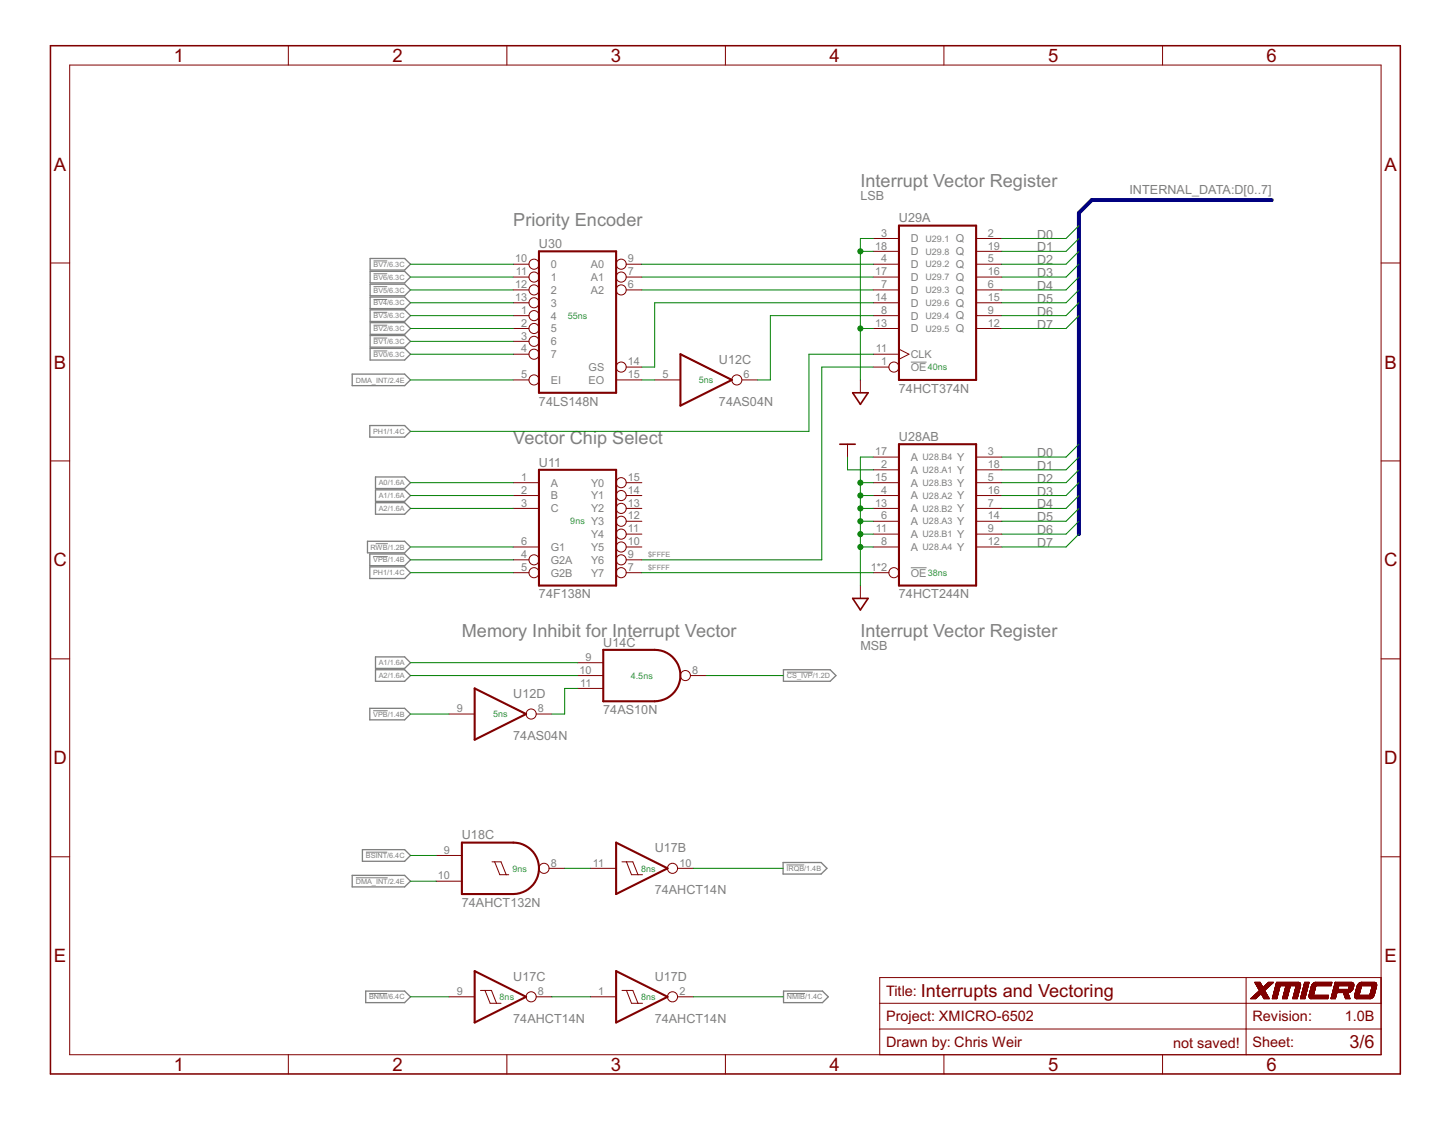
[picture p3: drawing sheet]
<svg xmlns="http://www.w3.org/2000/svg" width="279mm" height="216mm" viewBox="0 0 279 216" stroke-linecap="round" stroke-linejoin="round" font-family="sans-serif">
<g fill="none" stroke="#808080" stroke-width=".19">
<path d="M71.9 57.7h2.7M71.9 55.2h2.7M71.9 52.7h2.7M71.9 50.2h2.7M71.9 67.6h2.7M71.9 65.1h2.7M71.9 62.6h2.7M71.9 60.2h2.7M175.4 69.7h3M71.9 107.2h2.8M72.3 104.7h2.4M175.4 109.3h3"/>
<path d="M71.9 136.9h2.8M151.5 129.5h5M68.5 169.1h6.2M70.5 164.1h4.1M151.4 166.6h3.5M71.1 191.3h3.5M151.5 191.3h3.5"/>
</g>
<g fill="none" stroke="#808080" stroke-width=".25">
<path d="M71.3 49.8h6.6l1.1 1.1-1.1 1.1h-6.6zM71.3 52.3h6.6l1.1 1.1-1.1 1.1h-6.6zM71.3 54.7h6.6l1.1 1.1-1.1 1.2h-6.6zM71.3 57.2h6.6l1.1 1.1-1.1 1.1h-6.6zM71.3 59.7h6.6l1.1 1.1-1.1 1.1h-6.6zM67.8 72.1h10.1l1.1 1.1-1.1 1.1h-10.1zM71.3 67.1h6.6l1.1 1.1-1.1 1.1h-6.6zM71.3 62.1h6.6l1.1 1.2-1.1 1.1h-6.6zM71.3 64.6h6.6l1.1 1.1-1.1 1.2h-6.6zM71.2 82h6.7l1.1 1.1-1.1 1.1h-6.7zM72.3 96.8h5.6l1.1 1.1-1.1 1.1h-5.6zM72.3 91.9h5.6l1.1 1.1-1.1 1.1h-5.6z"/>
<path d="M72.3 94.3h5.6l1.1 1.1-1.1 1.2h-5.6zM70.8 104.2h7.1l1.1 1.1-1.1 1.2h-7.1zM71.2 106.7h6.7l1.1 1.1-1.1 1.1h-6.7zM71.2 109.2h6.7l1.1 1.1-1.1 1.1h-6.7zM71.2 136.4h6.7l1.1 1.1-1.1 1.1h-6.7zM72.3 126.5h5.6l1.1 1.1-1.1 1.1h-5.6zM72.3 129h5.6l1.1 1.1-1.1 1.1h-5.6zM150.9 129h9l1.1 1.1-1.1 1.1h-9zM67.8 168.6h10.1l1.1 1.1-1.1 1.1h-10.1zM69.8 163.6h8.1l1.1 1.2-1.1 1.1h-8.1zM150.8 166.1h7.3l1.1 1.1-1.1 1.1h-7.3zM70.4 190.9h7.5l1.1 1.1-1.1 1.1h-7.5z"/>
<path d="M150.9 190.9h7.5l1.1 1.1-1.1 1.1h-7.5z"/>
</g>
<g fill="none" stroke="#800000" stroke-width=".19">
<path d="M13.4 12.5h252.5v190.6h-252.5zM55.5 8.8v3.7M97.6 8.8v3.7M139.7 8.8v3.7M181.8 8.8v3.7M223.9 8.8v3.7M9.7 50.7h3.7M98.8 55.8h3.1M98.8 53.4h3.1M98.8 50.9h3.1M98.8 58.3h3.1M120.6 55.8h3"/>
<path d="M120.6 53.4h3M120.6 50.9h3M168.1 55.8h5M168.1 53.4h5M168.1 50.9h5M168.1 58.3h5M168.1 45.9h5M168.1 48.4h5M188 55.8h4.9M188 53.4h4.9M188 50.9h4.9M188 58.3h4.9"/>
<path d="M188 45.9h4.9M188 48.4h4.9M265.9 50.7h3.7M98.8 60.8h3.1M98.8 63.3h3.1M98.8 65.7h3.1M98.8 68.2h3.1M98.8 73.2h3.1M118.6 73.2h5M120.6 70.7h3M126.1 73.2h4.9M142.9 73.2h3"/>
<path d="M165.7 73.2v2.4M168.1 60.8h5M168.1 63.3h5M168.1 68.2h5M168.1 70.7h3.1M173.1 67.2l1.9 1-1.9 1M188 60.8h4.9M188 63.3h4.9M9.7 88.8h3.7M98.8 93h5M98.8 95.4h5M98.8 97.9h5"/>
<path d="M120.6 93h3M120.6 95.4h3M120.6 97.9h3M163.2 85.6v2.4M168.1 93h5M168.1 95.4h5M168.1 97.9h5M168.1 90.5h5M168.1 88h5M188 93h4.9M188 95.4h4.9M188 97.9h4.9"/>
<path d="M188 90.5h4.9M188 88h4.9M265.9 88.8h3.7M98.8 107.8h3.1M98.8 110.3h3.1M98.8 105.3h5M120.6 107.8h3M120.6 110.3h3M120.6 105.3h3M120.6 102.9h3M120.6 100.4h3M165.7 112.8v2.5"/>
<path d="M168.1 110.3h3.1M168.1 105.3h5M168.1 102.9h5M168.1 100.4h5M188 105.3h4.9M188 102.9h4.9M188 100.4h4.9M9.7 126.9h3.7M86.5 137.5h4.9M103.3 137.5h3M111.2 127.6h5M111.2 130.1h5"/>
<path d="M111.2 132.6h5M132.9 130.1h3.1M265.9 126.9h3.7M9.7 165h3.7M84 164.8h4.9M84 169.7h4.9M94.7 166h1.8l1 2.5M95.2 166l1 2.5h1.8M105.7 167.2h3M113.7 167.2h4.9M119.8 166h2.1l1 2.5M120.6 166l1 2.5h2.1"/>
<path d="M130.5 167.2h3M265.9 165h3.7M86.5 192h4.9M92.5 190.8h2.1l1 2.4M93.4 190.8l1 2.4h2.1M103.3 192h3M113.7 192h4.9M119.8 190.8h2.1l1 2.4M120.6 190.8l1 2.4h2.1M130.5 192h3M169.4 193.2h96.5M169.4 198.2h96.5"/>
<path d="M239.9 188.3v14.8M241.6 189.2h1.1M241.7 189.3h1M241.7 189.4h1M241.7 189.4h1.1M241.8 189.5h1M241.8 192.3h-.9M241.8 189.6h1M241.9 189.6h1M241.9 192.3h-1M241.9 189.7h1M241.9 192.2h-1"/>
<path d="M241.9 191.3h1.9M241.9 189.8h1.1M242 189.8h1M242 192.2h-1M242 191.3h1.8M242 189.9h1M242 192.1h-.9M242 189.9l1.1 .1M242.1 191.2h1.7M242.1 192.1h-1M242.1 190h1M242.1 191.2h1.6"/>
<path d="M242.1 190l1 .1M242.1 192h-.9M242.1 190.1h1M242.1 191.1h1.6M242.2 190.1h2M242.2 192h-1M242.2 190.2h1.9M242.2 191.9h-.9M242.2 191.1h1.5M242.2 190.3h1.8M242.3 191h1.3M242.3 191.9h-1"/>
<path d="M242.4 191.8l-1 .1M242.4 190.9h1.2M242.4 191.8h-1M242.4 191.7h-.9M242.5 191.7h-1M242.5 190.8h1M242.5 190.8l-1.7 1.6 1-.1M242.5 190.8l-.9-1.6h1l.6 1 1-1h1l-1.7 1.6 .9 1.5h-1l-.6-1-1 1.1M242.5 191.6l-.9 .1M242.6 191.6h-1M242.7 191.5l-1 .1M242.7 191.5h-1"/>
<path d="M242.8 191.4l-1 .1M242.8 191.4h-.9M242.9 191.4h1M242.9 191.4l1 .1M242.9 191.5h1M243 191.5h.9M243 191.6h1M243 191.7h1.1M243.1 191.7h1M243.1 191.8h1M243.1 191.8l1 .1M243.1 191.9h1.1"/>
<path d="M243.2 191.9h1M243.2 192h1M243.2 192.1h1.1M243.3 192.1h1M243.3 192.2h1M243.4 192.3h1M243.5 190.8h-1M243.6 190.7h-1.1M243.6 190.6h-1.2M243.7 190.6h-1.3M243.8 190.5h-1.4M243.8 191.3l-1.9 .1"/>
<path d="M243.9 190.4h-1.6M244 190.3l-1.7 .1M244.1 190.2h-1.9M244.2 190.1h-1M244.3 190l-1 .1M244.3 190h-.9M244.4 189.9l-1 .1M244.5 189.9h-1M244.5 189.8l-1 .1M244.6 189.8h-1M244.7 189.7h-1M244.8 189.6h-1"/>
<path d="M244.9 189.5h-1M245 189.4h-1M245 192.3h.9M245 192.2h.9M245 192.1h.9M245.1 192.1h.8M245.1 192h.8M245.1 192h.9M245.1 189.3h-1M245.1 191.9h.9M245.1 191.8h.9M245.1 189.3h-.9"/>
<path d="M245.2 191.7h.8M245.2 191.6h.8M245.2 189.2l-1 .1M245.2 191.5h.9M245.2 191.4h.9M245.3 191.3h.8M245.3 191.2h.8M245.3 191.2h.9M245.3 191.1h.9M245.3 191h.9M245.4 190.9h.8M245.4 190.8h.9"/>
<path d="M245.4 190.7h.9M245.4 190.6h.9M245.5 190.5h.8M245.5 190.4h.9M245.5 190.3h.9M245.5 190.2h.9M245.6 190.2h.8M245.6 190.1h.8M245.6 190h.9M245.6 189.9h.9M245.6 189.8h4.8M245.7 189.8h4.7"/>
<path d="M245.7 189.7h4.7M245.7 189.6h4.7M245.7 189.5h4.7M245.7 189.4h4.7M245.8 189.3h4.5M245.8 189.2l4.4 .1M245.9 192.2h-.9M246 191.9h-.9M246 191.8l-.9 .1M246.1 191.6h-.9M246.1 191.5h-.9M246.1 191.4l-.9 .1"/>
<path d="M246.1 191.3l-.9 .1M246.2 191.1h-.9M246.2 191h-.9M246.3 190.9h-.9M246.3 190.8h-.9M246.3 190.5h-.9M246.4 190.4l-.9 .1M246.5 190l-.9 .1M246.5 189.9l-.9 .1M247 192.3h.8M247 192.2h.9M247 192.1h.9"/>
<path d="M247 192h.9M247.1 192h.8M247.1 191.9h.8M247.1 191.8h.9M247.1 191.7h.9M247.1 191.6h.9M247.2 191.6h.8M247.2 191.5h.9M247.2 191.4h.9M247.2 191.3h.9M247.2 191.2h.9M247.3 191.2h.8"/>
<path d="M247.3 191.1h.9M247.3 190.9h.9M247.4 190.8h.8M247.4 190.7h.8M247.4 190.7h.9M247.4 190.6h.9M247.4 190.5h.9M247.5 190.4h.8M247.5 190.3h.9M247.5 190.2h.9M247.5 190.1h.9M247.6 190h.8"/>
<path d="M247.6 189.9l-.6 2.5h.8l.7-2.5M247.6 189.9h.9M247.9 192.2h-.9M247.9 191.9h-.8M248 191.8l-.9 .1M248.1 191.4l-.9 .1M248.1 191.3l-.9 .1M248.2 191.1h-.9M248.2 191h-.9M248.2 190.9l-.9 .1M248.2 190.9h-.8M248.2 190.8h-.8"/>
<path d="M248.3 190.5h-.9M248.3 190.4l-.8 .1M248.3 190.4h-.8M248.4 190.3h-.9M248.4 190l-.8 .1M248.5 189.9l-.9 .1M248.9 192.3h.9M249 192.2h.8M249 192.1h.9M249 192h.9M249 191.9h.9M249.1 191.8h.8"/>
<path d="M249.1 191.7h.9M249.1 191.6h.9M249.2 191.5h.8M249.2 191.3h.8M249.2 191.3h.9M249.2 191.2h.9M249.3 191.1h.8M249.3 191h.8M249.3 190.9h.9M249.4 190.7h.8M249.4 190.6h.8M249.4 190.5h.9"/>
<path d="M249.4 190.4h.9M249.5 190.3h.8M249.5 190.1h.9M249.5 190h.9M249.6 190h.8M249.6 189.9h.8M249.6 189.9l-.7 2.5h.9l.6-2.4M249.8 192.3h-.9M249.8 192.2h-.8M249.9 192h-.9M249.9 191.8h-.8M250 191.7h-.9"/>
<path d="M250 191.6l-.9 .1M250 191.4h-.8M250.1 189.2l.1 .1M250.1 191.2l-.9 .1M250.1 191.2h-.9M250.1 189.2h-4.3l-.8 3.2h.9l.6-2.5M250.2 190.9h-.9M250.2 190.8h-.9M250.2 190.7h-.8M250.2 189.3h.1M250.3 190.6h-.9M250.3 190.4h-.9"/>
<path d="M250.3 190.3l-.9 .1M250.3 189.3l.1 .1M250.3 190.2l-.8 .1M250.4 190.2h-.9M250.4 190.1h-.9M250.4 189.4v.1M250.4 192.3h.9M250.4 189.9h-.8M250.4 189.8l-4.8 .1M250.4 189.5v.1M250.4 192.2h.9M250.4 189.6v.2"/>
<path d="M250.4 189.8v.2M250.5 192.1h.8M250.5 192h.9M250.5 191.9h.9M250.5 191.8h.9M250.6 191.7h.8M250.6 191.6h.9M250.6 191.5h.9M250.7 191.4h.8M250.7 191.2h.8M250.7 191.2h.9M250.7 191.1h.9"/>
<path d="M250.7 191h.9M250.8 190.9h.8M250.8 190.9h.9M250.8 190.8h.9M250.8 190.7h.9M250.9 190.5h.8M250.9 190.5h.9M250.9 190.4h.9M250.9 190.3h.9M251 190.2h.8M251 190.1h.8M251 190h.9"/>
<path d="M251.1 189.8h.8M251.1 189.7h.8M251.1 189.6h.9M251.1 189.5h.9M251.2 189.4h.8M251.2 189.3h.9M251.2 189.2h.9M251.2 189.2h.9l-.8 3.1h-.9zM251.3 192.1h-.8M251.4 192h-.9M251.4 191.9h-.9M251.5 191.6h-.9"/>
<path d="M251.5 191.5l-.9 .1M251.5 191.5h-.9M251.5 191.3h-.8M251.6 191.1h-.9M251.6 190.9l-.8 .1M251.7 190.7h-.9M251.7 190.6h-.9M251.7 190.6h-.8M251.8 190.5h-.9M251.8 190.2h-.8M251.8 190.1l-.8 .1M251.9 190.1h-.9"/>
<path d="M251.9 190h-.9M251.9 189.9h-.9M252 189.7h-.9M252 189.6h-.9M252.1 191.9h3.7M252.1 191.8h3.7M252.1 191.9v.3M252.1 191.8v.1M252.1 192h3.7M252.1 191.7h3.7l-.1 .6h-3.4M252.1 192h3.6M252.1 191.7h3.7"/>
<path d="M252.1 191.6h.8M252.1 191.7v.1M252.1 192.1h3.6M252.1 191.5h.9M252.1 191.5v.2M252.1 191.4h.9M252.1 192.2h3.6M252.1 191.3h.9M252.1 192.2l.1 .1M252.2 191.3h.8M252.2 192.2h3.5M252.2 191.2h.8"/>
<path d="M252.2 191.1h.9M252.2 192.3h.1M252.2 192.3h3.5M252.2 191h.9M252.2 190.9h.9M252.3 192.3h3.4M252.3 190.9h.8M252.3 190.8h.9M252.3 190.7h.9M252.3 190.6h.9M252.3 192.3l.1 .1M252.3 190.5h.9"/>
<path d="M252.4 190.5h.8M252.4 190.4h.9M252.4 190.3h.9M252.4 190.2h.9M252.5 190.1h.8M252.5 190h.8M252.5 190h.9M252.5 189.9h.9M252.5 190l-.4 1.5M252.5 189.8v.2M252.6 189.8h3.7M252.6 189.7h3.7"/>
<path d="M252.6 189.7l-.1 .1M252.7 189.6h3.7M252.7 189.5h3.7M252.7 189.5l-.1 .2M252.8 189.4h3.6M252.9 189.3h3.5M253 191.6h-.9M253 191.5h-.9M253 189.3h3.5M253 191.2l-.8 .1M253.1 191.2h-.9M253.1 189.3h3.4"/>
<path d="M253.2 190.8h-.9M253.2 189.2h3.3l-.2 .7h-3.8M253.2 190.7h-.9M253.2 190.6h-.9M253.2 189.2l-.5 .3M253.3 190.4h-.9M253.3 190.3l-.9 .1M253.3 190.2l-.9 .1M253.3 190.1h-.8M253.4 189.9l-.5 1.8M255.8 191.9h-3.7M255.8 191.8l-3.7 .1"/>
<path d="M256.3 192.3h.9M256.3 192.1h.9M256.3 192h.9M256.4 189.7h-3.8M256.4 191.9h.8M256.4 191.9h.9M256.4 189.5h-3.6M256.4 191.8h.9M256.4 189.4h-3.5M256.5 191.7h.8M256.5 191.6h.8M256.5 191.5h.9"/>
<path d="M256.5 191.4h.9M256.5 191.3h.9M256.6 191.2h.8M256.7 190.7h3.7M256.8 190.5h3.7M256.8 190.5h.8M256.8 190.4h.8M256.8 190.4h.9M256.8 190.3h.9M256.8 190.2h.9M256.9 190.1h.8M256.9 190h.8"/>
<path d="M256.9 189.9h.9M256.9 189.8h3.8M257 189.7h3.7M257 189.6h3.7M257 189.5h3.7M257 189.5h3.6M257 189.4h3.6M257.1 189.3h3.4M257.1 189.2h3.2M257.1 189.2l3.3 .1M257.1 189.2l-.8 3.1h.8l.4-1.1M257.1 189.2l.7 .7-.2 .6"/>
<path d="M257.2 192.3h-.9M257.2 192.2h-.9M257.2 192.1h-.9M257.2 192h-.8M257.3 191.8h-.9M257.3 191.7h-.9M257.3 191.6l-.8 .1M257.3 191.6h-.8M257.4 191.5h-.9M257.4 191.2l-.8 .1M257.7 190.2l-.9 .1M257.7 190.1l-.8 .1"/>
<path d="M257.7 190l-.8 .1M257.8 189.9h-.9M258.7 191.2h.9M258.7 191.2h.8M258.7 191.3h.9M258.7 191.3l.9 .1M258.8 191.4h.8M258.8 191.5h.9M258.8 191.6h.9M258.8 191.6l.9 .1M258.9 191.7h.8M258.9 191.8h.9"/>
<path d="M258.9 191.9h.9M259 192h.8M259 191.9h.8M259 192.1h.9M259 192.2h.9M259.1 192.3h.8M259.1 192.2h.8M259.7 190.4h.9M259.7 191.2h-3.1M259.7 190.3h.9M259.8 190.2h.8M259.8 190.1h.8"/>
<path d="M259.8 189.9h.9M259.8 189.9l-.1 .6M259.9 191.1l-.4 .1 .5 1.2-.9-.1-.4-1.1M259.9 191.1h-3.3M260 191.1h-3.4M260.1 191h-3.5M260.2 190.9l-3.6 .1M260.2 190.9l-.3 .2M260.2 190.9h-3.6M260.2 190.9h-3.5M260.3 190.8h-3.6M260.3 189.2l.2 .1"/>
<path d="M260.3 190.8l-.1 .1M260.4 190.7h-3.7M260.4 190.6h-3.7M260.5 189.3l.1 .2M260.5 190.6h-3.8M260.5 190.5l-.2 .3M260.5 190.5h-.8M260.5 190.4l-.8 .1M260.5 190.5h.1M260.6 190.4h-.9M260.6 190.4l-.1 .1M260.6 190.2l-.9 .1"/>
<path d="M260.6 189.5h.1M260.7 190h-.9M260.7 189.9l-.1 .5M260.7 189.9h-.9M260.7 189.8l-3.8 .1M260.7 189.8h-3.8M260.7 189.5v.3M260.7 189.8v.1M260.9 191.8h3.7M260.9 191.7h3.7M260.9 191.6h.8M260.9 191.7v.3"/>
<path d="M260.9 192v.1M260.9 192.1h3.5M260.9 191.5h.8M260.9 191.6v.1M260.9 192.1v.1M260.9 191.4h.9M260.9 192.2h.1M261 192.2h3.2M261 191.2h.8M261 192.2v.1M261 191.1h.9M261 192.3h3.1"/>
<path d="M261 192.3h.1M261 191h.9M261 190.9h.9M261.1 190.8h.8M261.1 192.3l.1 .1M261.1 190.7h.9M261.1 190.6h.9M261.2 192.3h2.7M261.2 190.5h.8M261.2 190.4h.8M261.2 190.3h.9M261.2 190.2h.9"/>
<path d="M261.3 190.1h.8M261.3 190h.8M261.3 190l-.4 1.6M261.3 189.9h.8M261.3 189.9h.9M261.4 189.8h3.7M261.4 189.8l-.1 .2M261.5 189.6h3.6M261.5 189.6l-.1 .2M261.6 189.5l-.1 .1M261.6 189.4h3.4M261.7 189.4h3.3"/>
<path d="M261.7 189.3h3.3M261.7 191.5l-.8 .1M261.7 189.3l-.1 .2M261.8 191.4l-.9 .1M261.8 189.3h3.1M261.8 191.3h-.9M261.8 191.2h-.8M261.9 189.3h3M261.9 189.3h-.2M261.9 191.1h-.9M261.9 191h-.9M261.9 190.8h-.8"/>
<path d="M262 189.2h2.8M262 189.2l-.1 .1M262 190.6h-.9M262 190.5h-.8M262 190.4h-.8M262.1 190.3l-.9 .1M262.1 190.2l-.9 .1M262.1 190.1h-.8M262.1 189.2h-.1M262.2 189.2v.7l-.5 1.8M263.8 191.6h.8M263.8 191.5h.8"/>
<path d="M263.8 191.5h.9M263.8 191.4h.9M263.8 191.3h.9M263.9 191.3h.8M263.9 191.2h.9M263.9 191.1h.9M263.9 191h.9M264 190.9h.8M264 190.8h.9M264 190.8h.8M264 190.7h.9M264 190.6h.9"/>
<path d="M264.1 190.5h.8M264.1 192.3l-.2 .1M264.1 190.4h.9M264.1 190.3h.9M264.2 190.2h.8M264.2 190.1h.8M264.2 190h.8M264.2 190h.9M264.2 189.9h.9M264.2 189.9l-.4 1.8M264.3 192.2h-3.4M264.3 192.2l-.2 .1"/>
<path d="M264.3 192.1h-3.4M264.4 192h-3.5M264.5 192h-3.6M264.5 191.9h-3.6M264.5 191.8l-3.6 .1M264.6 191.7l-.3 .5M264.6 191.6l-.8 .1M264.6 191.6v.1M264.7 191.4l-.9 .1M264.7 189.2h.2M264.7 191.3h-.9M264.8 191.2h-.9"/>
<path d="M264.8 191.1h-.9M264.8 190.9l-.9 .1M264.9 189.2v.1M264.9 190.7h-.9M264.9 190.6h-.9M264.9 189.3l.1 .1M265 190.2h-.9M265 189.4h.1M265 190.1l-.8 .1M265 190.1h-.8M265 189.5h-3.4M265 189.4l.1 .3"/>
<path d="M265.1 189.5h-3.6M265.1 189.9l-.5 1.7M265.1 189.8l-3.8 .1M265.1 189.7h-3.7M265.1 189.8v.1M265.1 189.7v.1M265.9 188.3h-96.5v14.8M55.5 203.1v3.7M97.6 203.1v3.7M139.7 203.1v3.7M181.8 203.1v3.7M223.9 203.1v3.7"/>
<circle cx="102.8" cy="55.8" r=".97"/>
<circle cx="102.8" cy="50.9" r=".97"/>
<circle cx="102.8" cy="53.4" r=".97"/>
<circle cx="102.8" cy="58.3" r=".97"/>
<circle cx="119.6" cy="55.8" r=".97"/>
<circle cx="119.6" cy="50.9" r=".97"/>
<circle cx="119.6" cy="53.4" r=".97"/>
<circle cx="102.8" cy="73.2" r=".97"/>
<circle cx="102.8" cy="68.2" r=".97"/>
<circle cx="102.8" cy="65.7" r=".97"/>
<circle cx="102.8" cy="60.8" r=".97"/>
<circle cx="102.8" cy="63.3" r=".97"/>
<circle cx="119.6" cy="70.7" r=".97"/>
<circle cx="141.9" cy="73.2" r=".97"/>
<circle cx="172.1" cy="70.7" r=".97"/>
<circle cx="119.6" cy="97.9" r=".97"/>
<circle cx="119.6" cy="95.4" r=".97"/>
<circle cx="119.6" cy="93" r=".97"/>
<circle cx="102.8" cy="107.8" r=".97"/>
<circle cx="102.8" cy="110.3" r=".97"/>
<circle cx="119.6" cy="110.3" r=".97"/>
<circle cx="119.6" cy="105.3" r=".97"/>
<circle cx="119.6" cy="107.8" r=".97"/>
<circle cx="119.6" cy="100.4" r=".97"/>
<circle cx="119.6" cy="102.9" r=".97"/>
<circle cx="172.1" cy="110.3" r=".97"/>
<circle cx="102.3" cy="137.5" r=".97"/>
<circle cx="132" cy="130.1" r=".97"/>
<circle cx="104.8" cy="167.2" r=".97"/>
<circle cx="129.5" cy="167.2" r=".97"/>
<circle cx="102.3" cy="192" r=".97"/>
<circle cx="129.5" cy="192" r=".97"/>
</g>
<path d="M164.2 75.6h3l-1.5 2.3zM161.7 85.6h3M164.2 115.3h3l-1.5 2.2z" fill="none" stroke="#800000" stroke-width=".32"/>
<path d="M103.8 48.4h14.8v27.2h-14.8zM173.1 43.5h14.9v29.7h-14.9zM131 68.2l9.9 5-9.9 4.9zM103.8 90.5h14.8v22.3h-14.8zM173.1 85.6h14.9v27.2h-14.9zM91.4 132.6l9.9 4.9-9.9 5zM116.2 125.2h9.9a5 5 0 0 1 4.9 4.9 5 5 0 0 1-4.9 5h-9.9zM88.9 162.3h9.9a5 5 0 0 1 5 4.9 5 5 0 0 1-5 5h-9.9zM118.6 162.3l9.9 4.9-9.9 5zM91.4 187l9.9 5-9.9 4.9zM118.6 187l9.9 5-9.9 4.9z" fill="none" stroke="#800000" stroke-width=".4"/>
<path d="M9.7 8.8h259.9v198h-259.9z" fill="none" stroke="#800000" stroke-width=".3"/>
<path d="M244.9 38.5h-34.7l-2.4 2.5v61.9" fill="none" stroke="#000080" stroke-width=".76"/>
<g fill="none" stroke="#008000" stroke-width=".19">
<path d="M79 58.3h19.8M79 55.8h19.8M79 53.4h19.8M79 50.9h19.8M123.6 55.8h44.5M123.6 53.4h44.5M123.6 50.9h44.5M165.7 48.4h2.4M168.1 58.3h-42v12.4h-2.5M168.1 45.9h-2.4v27.3M207.8 58.3l-2.5 2.5h-12.4M207.8 55.8l-2.5 2.5h-12.4"/>
<path d="M207.8 53.4l-2.5 2.4h-12.4M207.8 50.9l-2.5 2.5h-12.4M207.8 48.4l-2.5 2.5h-12.4M207.8 45.9l-2.5 2.5h-12.4M207.8 43.5l-2.5 2.4h-12.4M79 63.3h19.8M79 60.8h19.8M79 68.2h19.8M79 65.7h19.8M79 73.2h19.8M123.6 73.2h2.5M165.7 63.3h2.4"/>
<path d="M168.1 60.8h-19.8v12.4h-2.4M168.1 68.2h-12.3v14.9h-76.8M168.1 70.7h-9.9v37.1h-34.6M207.8 60.8l-2.5 2.5h-12.4M79 97.9h19.8M79 95.4h19.8M79 93h19.8M163.2 88v2.5h4.9M165.7 97.9h2.4M165.7 95.4h2.4M165.7 93h2.4M168.1 88h-2.4v24.8"/>
<path d="M207.8 97.9l-2.5 2.5h-12.4M207.8 95.4l-2.5 2.5h-12.4M207.8 93l-2.5 2.4h-12.4M207.8 90.5l-2.5 2.5h-12.4M207.8 88l-2.5 2.5h-12.4M207.8 85.6l-2.5 2.4h-12.4M79 105.3h19.8M79 110.3h19.8M79 107.8h19.8M123.6 110.3h44.5M165.7 105.3h2.4M165.7 102.9h2.4"/>
<path d="M165.7 100.4h2.4M207.8 102.9l-2.5 2.4h-12.4M207.8 100.4l-2.5 2.5h-12.4M79 130.1h32.2M79 127.6h32.2M79 137.5h7.5M111.2 132.6h-2.5v4.9h-2.4M136 130.1h14.8M79 164.8h5M79 169.7h5M108.7 167.2h5M133.5 167.2h17.3"/>
<path d="M79 192h7.5M106.3 192h7.4M133.5 192h17.3"/>
</g>
<g fill="#008000" stroke="#008000" stroke-width=".19">
<circle cx="165.7" cy="102.9" r=".49"/>
<circle cx="165.7" cy="100.4" r=".49"/>
<circle cx="165.7" cy="97.9" r=".49"/>
<circle cx="165.7" cy="93" r=".49"/>
<circle cx="165.7" cy="95.4" r=".49"/>
<circle cx="165.7" cy="105.3" r=".49"/>
<circle cx="165.7" cy="63.3" r=".49"/>
<circle cx="165.7" cy="48.4" r=".49"/>
</g>
<g font-size="4" fill="#800000">
<text x="33.5" y="11.9">1</text>
<text x="75.6" y="11.9">2</text>
<text x="117.6" y="11.9">3</text>
<text x="159.7" y="11.9">4</text>
<text x="201.8" y="11.9">5</text>
<text x="243.9" y="11.9">6</text>
<text x="10.4" y="32.9">A</text>
<text x="266.6" y="32.9">A</text>
<text x="10.4" y="71">B</text>
<text x="266.6" y="71">B</text>
<text x="10.3" y="109.1">C</text>
<text x="266.5" y="109.1">C</text>
<text x="10.3" y="147.2">D</text>
<text x="266.5" y="147.2">D</text>
<text x="10.4" y="185.3">E</text>
<text x="266.6" y="185.3">E</text>
<text x="33.5" y="206.3">1</text>
<text x="75.6" y="206.3">2</text>
<text x="117.6" y="206.3">3</text>
<text x="159.7" y="206.3">4</text>
<text x="201.8" y="206.3">5</text>
<text x="243.9" y="206.3">6</text>
</g>
<g font-size="3.9" fill="#808080">
<text x="165.7" y="36">Interrupt Vector Register</text>
<text x="98.8" y="43.5">Priority Encoder</text>
<text x="98.8" y="85.5">Vector Chip Select</text>
<text x="88.9" y="122.7">Memory Inhibit for Interrupt Vector</text>
<text x="165.7" y="122.7">Interrupt Vector Register</text>
</g>
<g font-size="3.9" fill="#800000">
<text x="177.3" y="192">Interrupts and Vectoring</text>
<text x="259.8" y="201.9">3/6</text>
</g>
<g font-size="3.1" fill="#800000">
<text x="170.6" y="191.7">Title:</text>
<text x="170.6" y="196.7">Project: XMICRO-6502</text>
<text x="241.2" y="196.7">Revision:</text>
<text x="259" y="196.7">1.0B</text>
<text x="170.6" y="201.6">Drawn by: Chris Weir</text>
<text x="225.9" y="201.9">not saved!</text>
<text x="241.2" y="201.6">Sheet:</text>
</g>
<g font-size="2.7" fill="#808080">
<text x="165.7" y="38.5">LSB</text>
<text x="217.5" y="37.3">INTERNAL_DATA:D[0..7]</text>
<text x="103.8" y="47.8">U30</text>
<text x="173.1" y="42.8">U29A</text>
<text x="199.7" y="45.9">D0</text>
<text x="199.7" y="53.4">D3</text>
<text x="199.7" y="50.9">D2</text>
<text x="199.7" y="48.4">D1</text>
<text x="199.7" y="58.3">D5</text>
<text x="199.7" y="55.8">D4</text>
<text x="199.7" y="63.3">D7</text>
<text x="199.7" y="60.8">D6</text>
<text x="138.4" y="70.1">U12C</text>
<text x="173.1" y="75.6">74HCT374N</text>
<text x="103.8" y="78.1">74LS148N</text>
<text x="138.4" y="78.1">74AS04N</text>
<text x="103.8" y="89.9">U11</text>
<text x="173.1" y="84.9">U28AB</text>
<text x="199.7" y="88">D0</text>
<text x="199.7" y="95.4">D3</text>
<text x="199.7" y="93">D2</text>
<text x="199.7" y="90.5">D1</text>
<text x="199.7" y="100.4">D5</text>
<text x="199.7" y="97.9">D4</text>
<text x="199.7" y="105.3">D7</text>
<text x="199.7" y="102.9">D6</text>
<text x="103.8" y="115.3">74F138N</text>
<text x="173.1" y="115.3">74HCT244N</text>
<text x="116.2" y="124.5">U14C</text>
<text x="165.7" y="125.2">MSB</text>
<text x="98.8" y="134.4">U12D</text>
<text x="116.2" y="137.5">74AS10N</text>
<text x="98.8" y="142.5">74AS04N</text>
<text x="88.9" y="161.7">U18C</text>
<text x="126.1" y="164.1">U17B</text>
<text x="126.1" y="172.2">74AHCT14N</text>
<text x="88.9" y="174.7">74AHCT132N</text>
<text x="98.8" y="188.9">U17C</text>
<text x="126.1" y="188.9">U17D</text>
<text x="98.8" y="196.9">74AHCT14N</text>
<text x="126.1" y="196.9">74AHCT14N</text>
</g>
<g font-size="2.3" fill="#808080">
<text x="169.7" y="45.6">3</text>
<text x="175.4" y="46.7">D</text>
<text x="184" y="46.7">Q</text>
<text x="190.2" y="45.6">2</text>
<text x="99.2" y="50.5">10</text>
<text x="99.3" y="53">11</text>
<text x="106.1" y="51.6">0</text>
<text x="113.8" y="51.6">A0</text>
<text x="120.9" y="53">7</text>
<text x="120.9" y="50.5">9</text>
<text x="168.5" y="48.1">18</text>
<text x="168.5" y="53">17</text>
<text x="169.7" y="50.5">4</text>
<text x="175.4" y="49.2">D</text>
<text x="175.4" y="51.6">D</text>
<text x="184" y="49.2">Q</text>
<text x="184" y="51.6">Q</text>
<text x="190.2" y="48.1">19</text>
<text x="190.2" y="50.5">5</text>
<text x="190.2" y="53">16</text>
<text x="99.2" y="55.5">12</text>
<text x="99.2" y="58">13</text>
<text x="106.1" y="54.1">1</text>
<text x="106.1" y="56.6">2</text>
<text x="106.1" y="59.1">3</text>
<text x="113.8" y="56.6">A2</text>
<text x="113.8" y="54.1">A1</text>
<text x="120.9" y="55.5">6</text>
<text x="168.5" y="58">14</text>
<text x="169.7" y="55.5">7</text>
<text x="175.4" y="54.1">D</text>
<text x="175.4" y="56.6">D</text>
<text x="175.4" y="59.1">D</text>
<text x="184" y="54.1">Q</text>
<text x="184" y="56.6">Q</text>
<text x="184" y="59.1">Q</text>
<text x="190.2" y="55.5">6</text>
<text x="190.2" y="58">15</text>
<text x="100.3" y="60.4">1</text>
<text x="100.3" y="62.9">2</text>
<text x="100.3" y="65.4">3</text>
<text x="106.1" y="61.5">4</text>
<text x="106.1" y="64">5</text>
<text x="168.5" y="62.9">13</text>
<text x="169.7" y="60.4">8</text>
<text x="175.4" y="61.5">D</text>
<text x="175.4" y="64">D</text>
<text x="184" y="61.5">Q</text>
<text x="184" y="64">Q</text>
<text x="190.2" y="60.4">9</text>
<text x="190.2" y="62.9">12</text>
<text x="100.3" y="67.9">4</text>
<text x="106.1" y="66.5">6</text>
<text x="106.1" y="69">7</text>
<text x="113.3" y="71.4">GS</text>
<text x="120.9" y="70.3">14</text>
<text x="168.6" y="67.9">11</text>
<text x="169.7" y="70.3">1</text>
<text x="175.4" y="71.4">OE</text>
<text x="175.4" y="69">CLK</text>
<text x="100.3" y="72.8">5</text>
<text x="106.1" y="73.9">EI</text>
<text x="113.3" y="73.9">EO</text>
<text x="120.9" y="72.8">15</text>
<text x="127.6" y="72.8">5</text>
<text x="143.2" y="72.8">6</text>
<text x="168.5" y="87.7">17</text>
<text x="175.4" y="88.8">A</text>
<text x="184.3" y="88.8">Y</text>
<text x="190.2" y="87.7">3</text>
<text x="100.3" y="92.6">1</text>
<text x="100.3" y="95.1">2</text>
<text x="106.1" y="93.7">A</text>
<text x="113.8" y="93.7">Y0</text>
<text x="120.9" y="95.1">14</text>
<text x="120.9" y="92.6">15</text>
<text x="168.5" y="92.6">15</text>
<text x="169.7" y="90.2">2</text>
<text x="169.7" y="95.1">4</text>
<text x="175.4" y="91.2">A</text>
<text x="175.4" y="93.7">A</text>
<text x="184.3" y="91.2">Y</text>
<text x="184.3" y="93.7">Y</text>
<text x="190.2" y="90.2">18</text>
<text x="190.2" y="95.1">16</text>
<text x="190.2" y="92.6">5</text>
<text x="100.3" y="97.6">3</text>
<text x="106.1" y="96.2">B</text>
<text x="106.1" y="98.7">C</text>
<text x="113.8" y="101.1">Y3</text>
<text x="113.8" y="98.7">Y2</text>
<text x="113.8" y="96.2">Y1</text>
<text x="120.9" y="100.1">12</text>
<text x="120.9" y="97.6">13</text>
<text x="168.5" y="97.6">13</text>
<text x="169.7" y="100.1">6</text>
<text x="175.4" y="96.2">A</text>
<text x="175.4" y="101.1">A</text>
<text x="175.4" y="98.7">A</text>
<text x="184.3" y="96.2">Y</text>
<text x="184.3" y="101.1">Y</text>
<text x="184.3" y="98.7">Y</text>
<text x="190.2" y="100.1">14</text>
<text x="190.2" y="97.6">7</text>
<text x="100.3" y="107.5">4</text>
<text x="100.3" y="105">6</text>
<text x="106.1" y="106.1">G1</text>
<text x="113.8" y="106.1">Y5</text>
<text x="113.8" y="103.6">Y4</text>
<text x="120.9" y="107.5">9</text>
<text x="120.9" y="105">10</text>
<text x="120.9" y="102.5">11</text>
<text x="168.6" y="102.5">11</text>
<text x="169.7" y="105">8</text>
<text x="175.4" y="106.1">A</text>
<text x="175.4" y="103.6">A</text>
<text x="184.3" y="106.1">Y</text>
<text x="184.3" y="103.6">Y</text>
<text x="190.2" y="105">12</text>
<text x="190.2" y="102.5">9</text>
<text x="100.3" y="110">5</text>
<text x="106.1" y="108.6">G2A</text>
<text x="106.1" y="111">G2B</text>
<text x="113.8" y="111">Y7</text>
<text x="113.8" y="108.6">Y6</text>
<text x="120.9" y="110">7</text>
<text x="167.7" y="110">1*2</text>
<text x="175.4" y="111">OE</text>
<text x="111.6" y="129.8">10</text>
<text x="112.7" y="127.3">9</text>
<text x="133.3" y="129.8">8</text>
<text x="88" y="137.2">9</text>
<text x="103.6" y="137.2">8</text>
<text x="111.7" y="132.2">11</text>
<text x="85.5" y="164.4">9</text>
<text x="106.1" y="166.9">8</text>
<text x="114.2" y="166.9">11</text>
<text x="130.8" y="166.9">10</text>
<text x="84.3" y="169.4">10</text>
<text x="88" y="191.6">9</text>
<text x="103.6" y="191.6">8</text>
<text x="115.2" y="191.6">1</text>
<text x="130.8" y="191.6">2</text>
</g>
<g font-size="1.9" fill="#808080">
<text x="178.2" y="46.6">U29.1</text>
<text x="178.2" y="49">U29.8</text>
<text x="178.2" y="51.5">U29.2</text>
<text x="178.2" y="54">U29.7</text>
<text x="178.2" y="56.5">U29.3</text>
<text x="178.2" y="58.9">U29.6</text>
<text x="178.2" y="61.4">U29.4</text>
<text x="178.2" y="63.9">U29.5</text>
<text x="177.6" y="88.6">U28.B4</text>
<text x="177.6" y="91.1">U28.A1</text>
<text x="177.6" y="93.6">U28.B3</text>
<text x="177.6" y="96.1">U28.A2</text>
<text x="177.6" y="101">U28.A3</text>
<text x="177.6" y="98.5">U28.B2</text>
<text x="177.6" y="106">U28.A4</text>
<text x="177.6" y="103.5">U28.B1</text>
</g>
<g font-size="1.9" fill="#008080">
<text x="109.3" y="61.4">55ns</text>
<text x="178.6" y="71.3">40ns</text>
<text x="134.6" y="73.8">5ns</text>
<text x="109.8" y="101">9ns</text>
<text x="178.6" y="110.9">38ns</text>
<text x="121.5" y="130.7">4.5ns</text>
<text x="95" y="138.1">5ns</text>
<text x="98.7" y="167.8">9ns</text>
<text x="123.4" y="167.8">8ns</text>
<text x="96.2" y="192.6">8ns</text>
<text x="123.4" y="192.6">8ns</text>
</g>
<g font-size="1.6" fill="#808080">
<text x="71.9" y="53.9">BV6/6.3C</text>
<text x="71.9" y="51.4">BV7/6.3C</text>
<text x="71.9" y="58.8">BV4/6.3C</text>
<text x="71.9" y="56.3">BV5/6.3C</text>
<text x="71.9" y="63.8">BV2/6.3C</text>
<text x="71.9" y="61.3">BV3/6.3C</text>
<text x="71.9" y="68.7">BV0/6.3C</text>
<text x="71.9" y="66.2">BV1/6.3C</text>
<text x="68.5" y="73.7">DMA_INT/2.4E</text>
<text x="71.8" y="83.6">PH1/1.4C</text>
<text x="72.9" y="95.9">A1/1.6A</text>
<text x="72.9" y="93.5">A0/1.6A</text>
<text x="72.9" y="98.4">A2/1.6A</text>
<text x="71.3" y="105.8">RWB/1.2B</text>
<text x="124.8" y="107.3">$FFFE</text>
<text x="71.8" y="110.8">PH1/1.4C</text>
<text x="71.9" y="108.3">VPB/1.4B</text>
<text x="124.8" y="109.8">$FFFF</text>
<text x="72.9" y="130.6">A2/1.6A</text>
<text x="72.9" y="128.1">A1/1.6A</text>
<text x="151.5" y="130.6">CS_IVP/1.2D</text>
<text x="71.9" y="138">VPB/1.4B</text>
<text x="70.5" y="165.3">BSINT/6.4C</text>
<text x="151.5" y="167.7">IRQB/1.4B</text>
<text x="68.5" y="170.2">DMA_INT/2.4E</text>
<text x="71.1" y="192.5">BNMI/6.4C</text>
<text x="151.5" y="192.5">NMIB/1.4C</text>
</g>
</svg>
